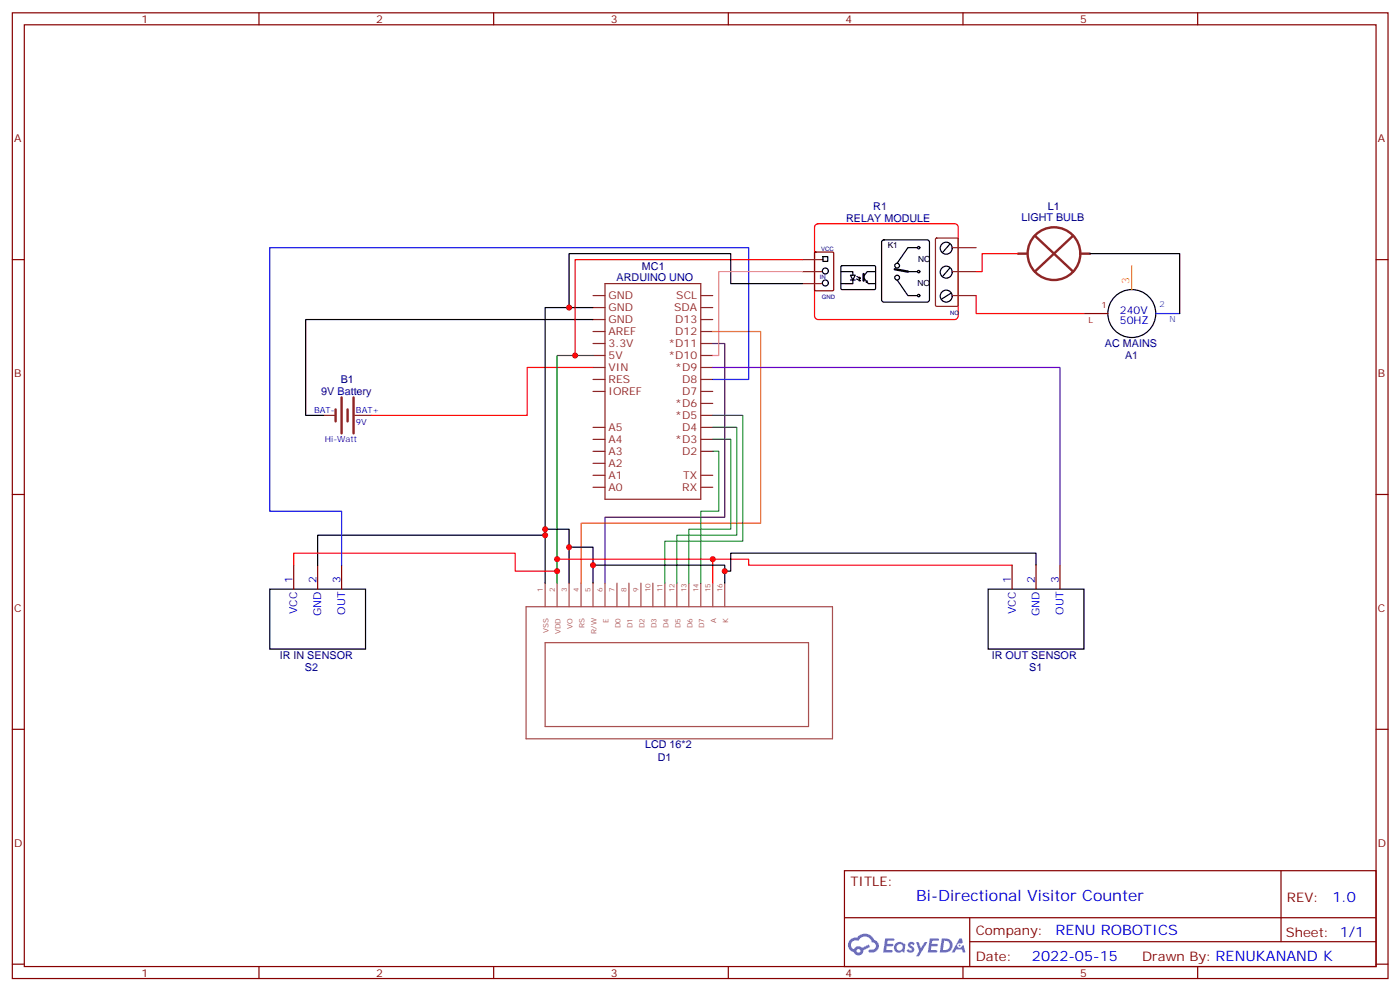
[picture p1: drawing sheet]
<svg xmlns="http://www.w3.org/2000/svg" width="413mm" height="292mm" viewBox="0 0 413 292" stroke-linecap="round" stroke-linejoin="round" font-family="sans-serif">
<g fill="none" stroke="#870000" stroke-width=".35">
<path d="M3.6 3.8h405.4v284.3h-405.4zM7.2 7.3h398.2v277.3h-398.2zM76.3 3.8v3.5M145.5 3.8v3.5M214.6 3.8v3.5M283.7 3.8v3.5M352.9 3.8v3.5M3.6 76.4h3.6M405.4 76.4h3.6M3.6 145.6h3.6M405.4 145.6h3.6M3.6 214.7h3.6"/>
<path d="M405.4 214.7h3.6M248.8 256.4h156.6v28.2h-156.6zM377.4 256.4v20.9M248.8 270.2h156.5M285.7 277.3h119.6M285.7 270.2v14.1M3.6 283.9h3.6M76.3 284.6v3.5M145.5 284.6v3.5M214.6 284.6v3.5M283.7 284.6v3.5M352.9 284.6v3.5"/>
<path d="M405.4 283.9h3.6"/>
</g>
<g fill="#5487ff">
<path d="M267.8 277.5a1.22 1.22 0 0 1 1.7 .3l-.4 .6a.47 .47 0 0 0-.3-.4 .47 .47 0 0 0-.5 .2l.2 .2a1.14 1.14 0 0 1 .7 1.7 1.14 1.14 0 0 1-1.9 0l-.2-.2 .5-.5 .7 .4a.29 .29 0 0 0 .4-.2 .29 .29 0 0 0-.3-.4 1.04 1.04 0 0 1-.6-1.7z"/>
<path d="M260.8 276.3h2.4l.3 .2-.1 .5h-1.9l-.1 .9h1.5l.4 .4-.4 .3h-1.6l-.2 1.1 1.8 .1 .1 .3-.1 .3h-2.7z"/>
<path d="M274 276.3h2.3l.3 .2-.1 .5h-1.8l-.1 .9h1.5l.3 .4-.4 .3h-1.6l-.1 1.1 1.7 .1 .2 .3-.2 .3h-2.6z"/>
<path d="M282.7 276.3h.7l.3 1.2-.6 .4a.69 .69 0 0 0-1 .2 .69 .69 0 0 0 .5 1 .69 .69 0 0 0 .8-.6l.5-.3 .6 2.2h-.8l-.2-.8h-1.8l-.5 .8h-.8z"/>
<path d="M269.9 277.4h.8l.6 1.8 1.1-1.8h.9l-2.6 4.2h-.8l.9-1.6z"/>
<path d="M277.5 276.3l-.6 4.1h1.3a2.11 2.11 0 0 0 2.5-2.1 2.11 2.11 0 0 0-2.5-2zM278.2 277a1.39 1.39 0 0 1 1.7 1.4 1.39 1.39 0 0 1-1.8 1.3h-.3z"/>
<path d="M263.8 277.9a1.54 1.54 0 0 0-.1 2.2 1.54 1.54 0 0 0 2.2 .1l.6 .2 .3-2.3-.2-.2h-.4a1.49 1.49 0 0 0-2.4 0zM264.1 278.9a.94 .94 0 0 1 1.8 0 .94 .94 0 0 1-1.8 0z"/>
<path d="M250.5 276.7a2.18 2.18 0 0 0 1.1 3.7 1.44 1.44 0 0 0 1.6 .9 1.44 1.44 0 0 0 1.2-1.5l2-1-.5-.7-1.9 .9a1.47 1.47 0 0 0-2.4 .5 1.39 1.39 0 0 1-.7-2 1.39 1.39 0 0 1 2-.4 2.12 2.12 0 0 1 2.2-1.3 2.12 2.12 0 0 1 1.9 1.7 1.14 1.14 0 0 1 1.1 1.4 1.14 1.14 0 0 1-1.7 .7 .43 .43 0 0 0-.5 .4 .43 .43 0 0 0 .4 .5 1.98 1.98 0 0 0 2.5-1.3 1.98 1.98 0 0 0-1.2-2.5 3.1 3.1 0 0 0-5.3-.7l-.9 .1zM252.4 280a.55 .55 0 0 1 1.1 0 .55 .55 0 0 1-1.1 0z"/>
<circle cx="282.7" cy="278.4" r=".26"/>
</g>
<g fill="none" stroke="#8c2424" stroke-width=".35">
<path d="M236.5 80h5.6M236.5 76.4h6M275.7 70.3l.3-.2h6l.3 .2v19.6l-.2 .3h-6.1l-.3-.2zM280.6 80h7M280.6 72.9h7M174.7 97.6h3.6M174.7 94.1h3.6M174.7 90.6h3.6M174.7 87h3.6M178.3 83.5h28.2v63.5h-28.2zM206.5 97.6h3.5M206.5 94.1h3.5"/>
<path d="M206.5 90.6h3.5M206.5 87h3.5M236.5 83.5h5.6M280.6 87h7M174.7 115.3h3.6M174.7 111.7h3.6M174.7 108.2h3.6M174.7 104.7h3.6M174.7 101.1h3.6M206.5 118.8h3.5M206.5 115.3h3.5M206.5 111.7h3.5"/>
<path d="M206.5 108.2h3.5M206.5 104.7h3.5M206.5 101.1h3.5M95.4 122.3h3.5M104.5 122.3h5M174.7 139.9h3.6M174.7 132.9h3.6M174.7 129.4h3.6M174.7 125.8h3.6M174.7 136.4h3.6M206.5 139.9h3.5M206.5 132.9h3.5"/>
<path d="M206.5 129.4h3.5M206.5 125.8h3.5M206.5 122.3h3.5M174.7 143.5h3.6M206.5 143.5h3.5"/>
</g>
<g fill="none" stroke="#a64a4a" stroke-width=".35">
<path d="M155 178.6h90.3v38.9h-90.3zM160.6 171.7v6.9M164.1 171.7v6.9M167.7 171.7v6.9M171.2 171.7v6.9M174.7 171.7v6.9M178.3 171.7v6.9M181.8 171.7v6.9M185.3 171.7v6.9M188.8 171.7v6.9M192.4 171.7v6.9M195.9 171.7v6.9"/>
<path d="M199.4 171.7v6.9M203 171.7v6.9M206.5 171.7v6.9M210 171.7v6.9M213.5 171.7v6.9M160.6 189.2h77.6v24.7h-77.6z"/>
</g>
<path d="M100.6 117v10.6M104.2 117v10.6M98.9 120.5v3.6M102.4 120.5v3.6" fill="none" stroke="#8c2424" stroke-width=".71"/>
<path d="M240.2 66.3l.9-.4h40.2l.6 .2 .4 .8v26.1l-.2 .7-.8 .4h-40.2l-.7-.3-.4-.8v-26.1zM174.7 108.2h-19.4v14.1h-45.8M86.5 166.4v-3.5h65.3v5.3h12.3M164.1 164.6h45.9v7.1M210 164.6h10.6v1.8h77.6" fill="none" stroke="#f00" stroke-width=".35"/>
<g fill="none" stroke="#000" stroke-width=".35">
<path d="M242.5 75.6h1.4v1.4h-1.4zM247.8 80h3.5v1M247.8 78.4l.3-.2 9.7 .1 .2 .3-.1 6.5-.3 .2-9.7-.1-.1-.3zM258 80h-2.5l-1 1.4M260 70.8l.5-.2h12.7l.5 .2 .2 .5v17l-.3 .5-.4 .2h-12.7l-.5-.3-.2-.4v-17zM267.5 80h2.8M270.3 72.9h-2.8l-3.2 4.6M279.9 71.9l-2.2 2.4M279.9 78.9l-2.2 2.5M174.7 94.1h-84.6v28.2h5.3M174.7 90.6h-14.1v81.1M250.6 81h1.4l-.7 1.4z"/>
<path d="M250.6 82.4h1.4M251.3 82.4v1.1h-3.5M252.4 82.1l1.1 .6-.2-.4M252.5 81.4l1 .6M253.1 82h.4M253.1 82.7h.4M253.3 81.6l.2 .4M254.6 81.9l1.2 1.6h2.2M255.5 82.6v.5l-.4-.1M264.3 82.4l3.2 4.6h2.8M280.2 86.3l-2.8 1.8M160.6 155.8h7.1v15.9"/>
<path d="M160.6 157.6h-67v8.8M79.5 173.5h28.2v17.6h-28.2zM167.7 161.1h7v10.6M174.7 166.4h38.8v5.3M291.1 173.5h28.3v17.6h-28.3zM305.3 166.4v-3.5h-90v5.3h-1.8"/>
<circle cx="243.2" cy="79.8" r=".88"/>
<circle cx="264.3" cy="78.2" r=".71"/>
<circle cx="270.7" cy="72.9" r=".35"/>
<circle cx="270.7" cy="80" r=".35"/>
<circle cx="278.8" cy="73.1" r="1.76"/>
<circle cx="243.2" cy="83.3" r=".88"/>
<circle cx="264.3" cy="81.7" r=".71"/>
<circle cx="270.7" cy="87" r=".35"/>
<circle cx="278.8" cy="80.1" r="1.76"/>
<circle cx="278.8" cy="87.2" r="1.76"/>
</g>
<path d="M174.7 104.7h-10.6v67M210 122.3h8.8v37h-22.9v12.4M210 125.8h7.1v31.8h-17.7v14.1M210 129.4h5.3v26.4h-12.3v15.9M210 132.9h1.8v17.6h-5.3v21.2" fill="none" stroke="#008700" stroke-width=".35"/>
<path d="M210 97.6h14.1v56.5h-52.9v17.6" fill="none" stroke="#f60" stroke-width=".35"/>
<path d="M210 101.1h3.5v51.2h-35.2v19.4" fill="none" stroke="#606" stroke-width=".35"/>
<path d="M240.1 74.4l.2-.2h5l.3 .2 .1 10.9-.2 .3h-5.2l-.3-.2zM86.5 166.4v7.1M93.6 166.4v7.1M100.6 166.4v7.1M298.2 166.4v7.1M305.3 166.4v7.1M312.3 166.4v7.1" fill="none" stroke="#870000" stroke-width=".35"/>
<path d="M210 111.7h10.6v-38.8h-141.1v77.6h21.1v15.9" fill="none" stroke="#00c" stroke-width=".35"/>
<path d="M210 108.2h102.3v58.2" fill="none" stroke="#60c" stroke-width=".35"/>
<path d="M263.6 79.3l3.9 .7M254.5 80.7v1.9" fill="none" stroke="#000" stroke-width=".71"/>
<g fill="#8c2424">
<circle cx="321.1" cy="74.7" r=".18"/>
<circle cx="300" cy="74.7" r=".18"/>
</g>
<g fill="none" stroke="#8c2424" stroke-width=".71">
<path d="M300 74.7h2.4M304.9 69.4l11.3 10.6M316.2 69.4l-11.3 10.6M318.7 74.7h2.4"/>
<circle cx="310.5" cy="74.7" r="7.8"/>
</g>
<path d="M236.5 76.4h-67.1v28.3M300 74.7h-10.6v5.3h-1.8M287.6 87v5.3h31.8" fill="none" stroke="#f00" stroke-width=".35"/>
<g fill="none" stroke="#000" stroke-width=".35">
<path d="M321.1 74.7h26.5v17.6M236.5 83.5h-21.2v-8.8h-47.6v15.9"/>
<circle cx="333.5" cy="92.3" r="7.1"/>
</g>
<path d="M236.5 80h-24.7v24.7h-1.8" fill="none" stroke="#f3c" stroke-width=".35"/>
<path d="M340.5 92.3h7.1" fill="none" stroke="#06f" stroke-width=".35"/>
<path d="M319.4 92.3h7" fill="none" stroke="#900" stroke-width=".35"/>
<path d="M333.5 78.2v7.1" fill="none" stroke="#fc0" stroke-width=".35"/>
<g fill="#c00">
<circle cx="160.6" cy="155.8" r=".88"/>
<circle cx="167.7" cy="161.1" r=".88"/>
<circle cx="164.1" cy="164.6" r=".88"/>
<circle cx="174.7" cy="166.4" r=".88"/>
<circle cx="160.6" cy="157.6" r=".88"/>
<circle cx="164.1" cy="168.2" r=".88"/>
<circle cx="210" cy="164.6" r=".88"/>
<circle cx="213.5" cy="168.2" r=".88"/>
<circle cx="169.4" cy="104.7" r=".88"/>
<circle cx="167.7" cy="90.6" r=".88"/>
</g>
<text font-size="4.6" fill="#00f" x="270" y="265.2">Bi-Directional Visitor Counter</text>
<g font-size="4.2" fill="#00f">
<text x="392.6" y="265.6">1.0</text>
<text x="311" y="275.2">RENU ROBOTICS</text>
<text x="304.1" y="283">2022-05-15</text>
</g>
<g font-size="3.9" fill="#800">
<text x="250.6" y="260.9">TITLE:</text>
<text x="379.2" y="265.6">REV:</text>
<text x="287.5" y="275.1">Company:</text>
<text x="378.9" y="275.8">Sheet: 1/1</text>
<text x="287.5" y="282.8">Date:</text>
<text x="336.5" y="282.9">Drawn By: RENUKANAND K</text>
</g>
<g font-size="3.2" fill="#800">
<text x="41.7" y="6.8">1</text>
<text x="110.9" y="6.8">2</text>
<text x="180" y="6.8">3</text>
<text x="249.2" y="6.8">4</text>
<text x="318.3" y="6.8">5</text>
<text x="4.2" y="41.9">A</text>
<text x="406" y="41.9">A</text>
<text x="4.2" y="111">B</text>
<text x="406" y="111">B</text>
<text x="4.2" y="180.2">C</text>
<text x="406" y="180.2">C</text>
<text x="4.2" y="249.3">D</text>
<text x="406" y="249.3">D</text>
<text x="41.7" y="287.6">1</text>
<text x="110.9" y="287.6">2</text>
<text x="180" y="287.6">3</text>
<text x="249.2" y="287.6">4</text>
<text x="318.3" y="287.6">5</text>
</g>
<g font-size="3.2" fill="#000080">
<text x="249.3" y="65.2">RELAY MODULE</text>
<text x="257.3" y="61.7">R1</text>
<text x="300.9" y="65.2">LIGHT BULB</text>
<text x="308.7" y="61.7">L1</text>
<text x="181.7" y="82.8">ARDUINO UNO</text>
<text x="189.1" y="79.4">MC1</text>
<text x="325.6" y="102.3">AC MAINS</text>
<text x="331.5" y="105.8">A1</text>
<text x="100.4" y="112.9">B1</text>
<text x="94.7" y="116.4">9V Battery</text>
<text x="82.4" y="194">IR IN SENSOR</text>
<text x="89.8" y="197.5">S2</text>
<text x="292.2" y="194">IR OUT SENSOR</text>
<text x="303.2" y="197.5">S1</text>
<text x="190.1" y="220.4">LCD 16*2</text>
<text x="193.8" y="224">D1</text>
</g>
<text font-size="3.2" fill="#fc0" x="332.8" y="83.5" transform="rotate(-90 332.8 83.5)">3</text>
<g font-size="3.2" fill="#8d2323">
<text x="179.3" y="88.1">GND</text>
<text x="199.3" y="88.1">SCL</text>
<text x="179.3" y="95.1">GND</text>
<text x="179.3" y="91.6">GND</text>
<text x="198.6" y="91.6">SDA</text>
<text x="198.9" y="95.1">D13</text>
<text x="179.3" y="98.7">AREF</text>
<text x="198.9" y="98.7">D12</text>
<text x="179.3" y="105.7">5V</text>
<text x="179.3" y="102.2">3.3V</text>
<text x="196.9" y="105.7">*D10</text>
<text x="196.9" y="102.2">*D11</text>
<text x="179.3" y="109.3">VIN</text>
<text x="179.3" y="112.8">RES</text>
<text x="198.9" y="109.3">*D9</text>
<text x="201" y="112.8">D8</text>
<text x="179.3" y="116.3">IOREF</text>
<text x="198.9" y="119.8">*D6</text>
<text x="201" y="116.3">D7</text>
<text x="198.9" y="123.4">*D5</text>
<text x="179.3" y="130.4">A4</text>
<text x="179.3" y="126.9">A5</text>
<text x="198.9" y="130.4">*D3</text>
<text x="201" y="126.9">D4</text>
<text x="179.3" y="137.5">A2</text>
<text x="179.3" y="133.9">A3</text>
<text x="201" y="133.9">D2</text>
<text x="179.3" y="141">A1</text>
<text x="201.3" y="141">TX</text>
<text x="179.3" y="144.5">A0</text>
<text x="201" y="144.5">RX</text>
</g>
<g font-size="3.2" fill="#00f">
<text x="330" y="92.3">240V</text>
<text x="330" y="95.5">50HZ</text>
<text x="86.2" y="171.7" transform="rotate(-90 86.2 171.7)">1</text>
<text x="93.2" y="171.7" transform="rotate(-90 93.2 171.7)">2</text>
<text x="100.3" y="171.7" transform="rotate(-90 100.3 171.7)">3</text>
<text x="297.9" y="171.7" transform="rotate(-90 297.9 171.7)">1</text>
<text x="304.9" y="171.7" transform="rotate(-90 304.9 171.7)">2</text>
<text x="312" y="171.7" transform="rotate(-90 312 171.7)">3</text>
<text x="87.6" y="180.8" transform="rotate(-90 87.6 180.8)">VCC</text>
<text x="94.7" y="181.4" transform="rotate(-90 94.7 181.4)">GND</text>
<text x="101.7" y="180.9" transform="rotate(-90 101.7 180.9)">OUT</text>
<text x="299.3" y="180.8" transform="rotate(-90 299.3 180.8)">VCC</text>
<text x="306.3" y="181.4" transform="rotate(-90 306.3 181.4)">GND</text>
<text x="313.4" y="180.9" transform="rotate(-90 313.4 180.9)">OUT</text>
</g>
<g font-size="2.5">
<text x="261.6" y="72.9">K1</text>
<text x="270.5" y="77.2">NC</text>
<text x="270.4" y="84.2">NO</text>
</g>
<g font-size="2.5" fill="#900">
<text x="320.7" y="95.1">L</text>
<text x="324.5" y="90.6">1</text>
</g>
<g font-size="2.5" fill="#06f">
<text x="341.6" y="90.5">2</text>
<text x="344.6" y="94.8">N</text>
</g>
<g font-size="2.5" fill="#00f">
<text x="92.5" y="121.6">BAT-</text>
<text x="104.9" y="121.6">BAT+</text>
<text x="104.9" y="125.1">9V</text>
<text x="95.7" y="130.1">Hi-Watt</text>
</g>
<g font-size="2.1" fill="#a54b4b">
<text x="159.9" y="174.4" transform="rotate(-90 159.9 174.4)">1</text>
<text x="163.5" y="174.4" transform="rotate(-90 163.5 174.4)">2</text>
<text x="167" y="174.4" transform="rotate(-90 167 174.4)">3</text>
<text x="170.5" y="174.4" transform="rotate(-90 170.5 174.4)">4</text>
<text x="174" y="174.4" transform="rotate(-90 174 174.4)">5</text>
<text x="177.6" y="174.4" transform="rotate(-90 177.6 174.4)">6</text>
<text x="181.1" y="174.4" transform="rotate(-90 181.1 174.4)">7</text>
<text x="184.6" y="174.4" transform="rotate(-90 184.6 174.4)">8</text>
<text x="188.1" y="174.4" transform="rotate(-90 188.1 174.4)">9</text>
<text x="191.7" y="174.4" transform="rotate(-90 191.7 174.4)">10</text>
<text x="195.2" y="174.4" transform="rotate(-90 195.2 174.4)">11</text>
<text x="198.7" y="174.4" transform="rotate(-90 198.7 174.4)">12</text>
<text x="202.3" y="174.4" transform="rotate(-90 202.3 174.4)">13</text>
<text x="205.8" y="174.4" transform="rotate(-90 205.8 174.4)">14</text>
<text x="209.3" y="174.4" transform="rotate(-90 209.3 174.4)">15</text>
<text x="212.8" y="174.4" transform="rotate(-90 212.8 174.4)">16</text>
<text x="168.7" y="185.1" transform="rotate(-90 168.7 185.1)">VO</text>
<text x="172.2" y="184.9" transform="rotate(-90 172.2 184.9)">RS</text>
<text x="179.3" y="183.3" transform="rotate(-90 179.3 183.3)">E</text>
<text x="182.8" y="185" transform="rotate(-90 182.8 185)">D0</text>
<text x="186.4" y="185" transform="rotate(-90 186.4 185)">D1</text>
<text x="189.9" y="185" transform="rotate(-90 189.9 185)">D2</text>
<text x="193.4" y="185" transform="rotate(-90 193.4 185)">D3</text>
<text x="196.9" y="185" transform="rotate(-90 196.9 185)">D4</text>
<text x="200.5" y="185" transform="rotate(-90 200.5 185)">D5</text>
<text x="204" y="185" transform="rotate(-90 204 185)">D6</text>
<text x="207.5" y="185" transform="rotate(-90 207.5 185)">D7</text>
<text x="211" y="183.4" transform="rotate(-90 211 183.4)">A</text>
<text x="214.6" y="183.5" transform="rotate(-90 214.6 183.5)">K</text>
<text x="161.7" y="186.3" transform="rotate(-90 161.7 186.3)">VSS</text>
<text x="165.2" y="186.7" transform="rotate(-90 165.2 186.7)">VDD</text>
<text x="175.8" y="186.5" transform="rotate(-90 175.8 186.5)">R/W</text>
</g>
<g font-size="1.8" fill="#000080">
<text x="242" y="74">VCC</text>
<text x="241.6" y="82.1">IN</text>
<text x="242.1" y="88.1">GND</text>
<text x="279.9" y="92.7">NO</text>
</g>
</svg>
